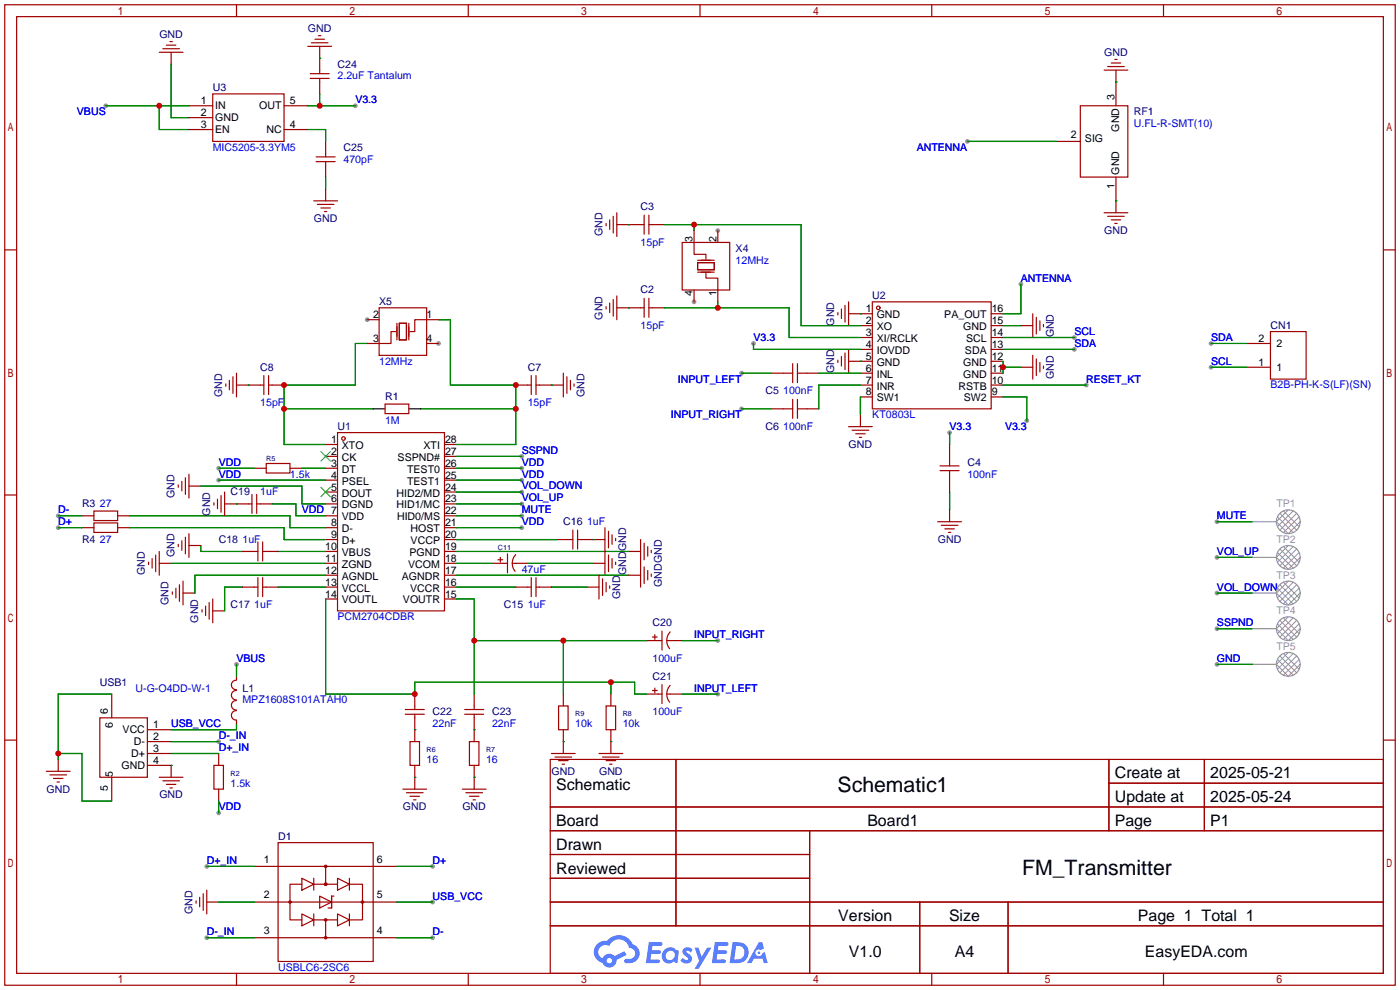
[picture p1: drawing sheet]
<svg xmlns="http://www.w3.org/2000/svg" width="299mm" height="212mm" viewBox="0 0 299 212" stroke-linecap="round" stroke-linejoin="round" font-family="sans-serif">
<g fill="#999">
<circle cx="153.4" cy="49.3" r=".51"/>
<circle cx="148.3" cy="64.5" r=".51"/>
<circle cx="78.5" cy="68.3" r=".51"/>
<circle cx="93.7" cy="73.4" r=".51"/>
<circle cx="161" cy="73.4" r=".51"/>
<circle cx="202.9" cy="92.5" r=".51"/>
<circle cx="232.2" cy="82.3" r=".51"/>
<circle cx="229.6" cy="72.1" r=".51"/>
<circle cx="229.6" cy="74.7" r=".51"/>
<circle cx="158.5" cy="79.8" r=".51"/>
<circle cx="158.5" cy="87.4" r=".51"/>
<circle cx="219.5" cy="89.9" r=".51"/>
<circle cx="218.2" cy="60.7" r=".51"/>
<circle cx="75.9" cy="22.6" r=".51"/>
<circle cx="22.6" cy="22.6" r=".51"/>
<circle cx="111.5" cy="97.5" r=".51"/>
<circle cx="111.5" cy="100.1" r=".51"/>
<circle cx="111.5" cy="102.6" r=".51"/>
<circle cx="111.5" cy="105.2" r=".51"/>
<circle cx="111.5" cy="107.7" r=".51"/>
<circle cx="111.5" cy="110.2" r=".51"/>
<circle cx="111.5" cy="112.8" r=".51"/>
<circle cx="50.5" cy="142" r=".51"/>
<circle cx="46.7" cy="173.7" r=".51"/>
<circle cx="12.4" cy="110.2" r=".51"/>
<circle cx="12.4" cy="112.8" r=".51"/>
<circle cx="46.7" cy="102.6" r=".51"/>
<circle cx="46.7" cy="100.1" r=".51"/>
<circle cx="153.4" cy="136.9" r=".51"/>
<circle cx="153.4" cy="148.3" r=".51"/>
<circle cx="92.5" cy="192.8" r=".51"/>
<circle cx="44.2" cy="185.2" r=".51"/>
<circle cx="44.2" cy="200.4" r=".51"/>
<circle cx="260.1" cy="111.5" r=".51"/>
<circle cx="260.1" cy="119.1" r=".51"/>
<circle cx="260.1" cy="126.7" r=".51"/>
<circle cx="260.1" cy="134.4" r=".51"/>
<circle cx="258.8" cy="73.4" r=".51"/>
<circle cx="258.8" cy="78.5" r=".51"/>
<circle cx="260.1" cy="142" r=".51"/>
<circle cx="206.8" cy="30.2" r=".51"/>
<circle cx="92.5" cy="185.2" r=".51"/>
<circle cx="92.5" cy="200.4" r=".51"/>
<circle cx="46.7" cy="158.5" r=".51"/>
</g>
<g fill="none" stroke="#a10000" stroke-width=".25">
<path d="M1 1h297.2v209.6h-297.2zM3.6 3.6h292.1v204.4h-292.1zM50.5 1v2.6M100.1 1v2.6M149.6 1v2.6M199.1 1v2.6M248.7 1v2.6M1 53.4h2.6M295.7 53.4h2.5M1 105.8h2.6M295.7 105.8h2.5M1 158.2h2.6"/>
<path d="M295.7 158.2h2.5M117.6 162.3h178.1v45.7h-178.1zM117.6 172.5h178.1M117.6 177.5h178.1M144.5 162.3v35.6M173 177.5v30.5M237 162.3v15.2M237 167.4h58.7M257.4 162.3v15.2M117.6 182.6h55.4M117.6 192.8h178.1M117.6 187.7h55.4"/>
<path d="M117.6 197.9h178.1M196.6 192.8v15.2M215.4 192.8v15.2M50.5 208v2.6M100.1 208v2.6M149.6 208v2.6M199.1 208v2.6M248.7 208v2.6"/>
</g>
<g fill="#5487ff">
<path d="M146.2 202.7a1.3 1.3 0 0 1 1.8 .3l-.4 .6a.54 .54 0 0 0-.9-.2l.1 .2a1.28 1.28 0 0 1 .8 2 1.53 1.53 0 0 1-2.2-.3l.5-.6 .8 .5a.31 .31 0 0 0 .4-.3 .31 .31 0 0 0-.3-.4 1.12 1.12 0 0 1-.6-1.8z"/>
<path d="M148.5 202.5h.8l.7 2 1.1-2h1l-2.8 4.6h-.9l1-1.7z"/>
<path d="M138.7 201.4h1.6a1.31 1.31 0 0 1 1.3 .2 .4 .4 0 0 1-.4 .5l-1.8 .1-.1 .9h1.7a.4 .4 0 0 1 .3 .4 .4 .4 0 0 1-.4 .4h-1.7l-.2 1.2h1.4a.46 .46 0 0 1 .5 0 .46 .46 0 0 1 .1 .5l-.3 .2h-2.7z"/>
<path d="M152.8 201.4h1.6a1.32 1.32 0 0 1 1.3 .2 .39 .39 0 0 1-.4 .5l-1.7 .1-.2 .9h1.7a.4 .4 0 0 1 .3 .4 .4 .4 0 0 1-.4 .4h-1.7l-.2 1.2h1.4a.46 .46 0 0 1 .5 0 .46 .46 0 0 1 .1 .5l-.3 .2h-2.7z"/>
<path d="M162.2 201.4h.7l.4 1.3-.7 .4a.75 .75 0 0 0-1.1 .3 .75 .75 0 0 0 .5 1 .75 .75 0 0 0 .9-.7l.6-.2 .6 2.3h-.9l-.2-.9h-1.9l-.5 .9h-.9z"/>
<path d="M156.6 201.4l-.7 4.4h1.5a2.27 2.27 0 0 0 2.6-2.2 2.27 2.27 0 0 0-2.7-2.2zM157.3 202.1a1.5 1.5 0 0 1 1.8 1.6 1.5 1.5 0 0 1-1.9 1.4h-.3z"/>
<path d="M142 203a1.6 1.6 0 0 0-.3 2.3 1.6 1.6 0 0 0 2.3 .2l.8 .3 .3-2.4-.2-.3-.4-.1a1.58 1.58 0 0 0-2.5 0zM142.6 203.5a.98 .98 0 0 1 1.6 .4 .98 .98 0 0 1-1.1 1.3 .94 .94 0 0 1-.8-.7 .94 .94 0 0 1 .3-1z"/>
<path d="M127.6 201.8a2.37 2.37 0 0 0 1.2 4 1.54 1.54 0 0 0 1.7 1 1.54 1.54 0 0 0 1.3-1.6l2.1-1.1-.4-.8-2.1 1a1.57 1.57 0 0 0-2.6 .5 1.5 1.5 0 0 1-.7-2.1 1.5 1.5 0 0 1 2.1-.5 2.23 2.23 0 0 1 2.3-1.4 2.23 2.23 0 0 1 2 1.8 1.16 1.16 0 0 1 1.3 1.1 1.16 1.16 0 0 1-1.1 1.2h-.7a.47 .47 0 0 0-.6 .4 .47 .47 0 0 0 .4 .5 2.17 2.17 0 0 0 2.6-.9 2.17 2.17 0 0 0-.4-2.7l-.8-.4a3.2 3.2 0 0 0-5.4-.7l-1.2 .1zM129.7 205.3a.58 .58 0 0 1 1.1 0 .58 .58 0 0 1-1.1 0z"/>
<circle cx="162.2" cy="203.6" r=".28"/>
</g>
<g fill="none" stroke="#a10000" stroke-width=".25">
<path d="M34 11.2h5.1M34.8 10.4h3.6M35.6 9.7h2M36.3 8.9h.5M36.6 11.2v2.5M65.8 9.9h5.1M66.3 15.7h4.1M66.3 16.8h4.1M66.5 9.1h3.6M67.3 8.4h2M68.1 7.6h.5M68.3 9.9v5.8"/>
<path d="M68.3 16.8v3.3M236 15h5M236.7 14.2h3.6M237.5 13.5h2M238.3 12.7h.5M238.5 15v7.6M40.4 22.6h5.1M40.4 25.1h5.1M40.4 27.7h5.1M45.5 20.1h15.2v10.1h-15.2zM60.7 22.6h5.1M60.7 27.7h5.1"/>
<path d="M67.6 33.5h4M67.6 34.5h4M69.6 30.2v3.3M69.6 34.5v3.3M225.8 30.2h5.1M230.9 22.6h10.1v15.2h-10.1zM238.5 37.8v7.7M67.1 42.9h5M67.8 43.7h3.6M68.6 44.4h2M69.3 45.2h.5M69.6 40.4v2.5"/>
<path d="M129.5 47.8v.5M130.3 47v2M131.1 46.2v3.6M131.8 48h5.9M131.8 45.5v5M137.7 46v4M138.7 46v4M138.7 48h3.3M145.8 51.8h10.2v10.2h-10.2zM148.3 49.3v5.1h2.6v1M149.1 56.1h3.6v1.6h-3.6zM149.1 58.2h3.6"/>
<path d="M149.1 55.6h3.6M150.9 58.4v1h2.5v5.1M153.4 49.3v2.5M236 45.5h5M236.7 46.2h3.6M237.5 47h2M238.3 47.8h.5M50.5 79.8v5M78.5 68.3h2.5M81 65.8h10.2v10.1h-10.2zM84.6 70.9h-1v2.5h-5.1M84.8 69.1v3.5"/>
<path d="M85.3 69.1h1.6v3.5h-1.6zM87.4 69.1v3.5M91.2 73.4h2.5M93.7 68.3h-5.1v2.6h-1M120.4 79.8v5M129.5 65.5v.5M130.3 64.8v2M131.1 64v3.6M131.8 65.8h5.9M131.8 63.2v5.1M137.7 63.8v4M138.7 63.8v4"/>
<path d="M138.7 65.8h3.3M148.3 62v2.5M164.8 79.8h4.6M169.4 77.7v4.1M170.4 79.8h4.6M170.4 77.7v4.1M179.1 66.8v.5M179.1 77v.5M179.8 66v2.1M179.8 76.2v2M180.6 65.3v3.5M180.6 75.4v3.6"/>
<path d="M181.4 67.1h5M181.4 77.2h5M181.4 64.5v5.1M181.4 74.7v5.1M183.9 69.6h2.5M183.9 72.1h2.5M183.9 74.7h2.5M183.9 79.8h2.5M186.4 64.5h25.4v22.9h-25.4zM211.8 67.1h2.6M211.8 69.6h2.6M211.8 72.1h2.6"/>
<path d="M211.8 74.7h2.6M211.8 77.2h2.6M211.8 79.8h2.6M218.2 69.6h2.5M218.2 78.5h2.5M220.7 67.1v5M220.7 75.9v5.1M221.5 67.8v3.6M221.5 76.7v3.6M222.2 68.6v2M222.2 77.5v2M223 69.3v.5"/>
<path d="M223 78.2v.5M266.4 78.5h5.1M266.4 73.4h5.1M271.5 70.9h7.6v10.1h-7.6zM48.3 82v.5M49 81.3v2M49.8 80.5v3.6M50.5 82.3h5.9M56.4 80.3v4M56.9 99.1h5.1v2h-5.1zM57.4 82.3h3.3M57.4 80.3v4"/>
<path d="M69.6 95h2.5M69.6 97.5h2.5M72.1 92.5h22.9v38.1h-22.9zM82.3 86.4h5.1v2h-5.1zM95 95h2.5M95 97.5h2.5M110.2 82.3h3.3M113.5 80.3v4M114.6 82.3h5.8M114.6 80.3v4M121.2 80.5v3.6M121.9 81.3v2"/>
<path d="M122.7 82v.5M164.8 87.4h4.6M169.4 85.3v4.1M170.4 85.3v4.1M170.4 87.4h4.6M181.4 91.2h5M182.1 91.9h3.6M182.9 92.7h2M183.6 93.5h.5M183.9 82.3h2.5M183.9 84.8h2.5M183.9 88.6v2.6"/>
<path d="M200.9 99.6h4.1M202.9 95v4.6M211.8 82.3h2.6M211.8 84.8h2.6M17.5 110.2h2.6M17.5 112.8h2.6M20.1 109.2h5v2.1h-5zM20.1 111.8h5v2h-5zM25.1 110.2h2.6M25.1 112.8h2.6M32.5 119.4v2M33.3 118.6v3.6"/>
<path d="M34 117.9v5M38.1 103.6v.5M38.1 116.3v.5M38.9 102.9v2M38.9 115.6v2M39.6 102.1v3.6M39.6 114.8v3.6M40.4 116.6h2.5M40.4 101.3v5.1M40.4 114v5.1M40.4 103.9h2.5M45.7 107.4v.5"/>
<path d="M46.5 106.7v2M47.2 105.9v3.6M48 107.7h5.8M48 105.2v5M51.8 117.9h3.3M53.8 105.7v4M54.4 100.1h2.5M54.9 107.7h3.3M54.9 105.7v4M55.1 115.8v4.1M56.1 117.9h3.3M56.1 115.8v4.1"/>
<path d="M62 100.1h2.5M69.6 100.1h2.5M69.6 102.6h2.5M69.6 105.2h2.5M69.6 107.7h2.5M69.6 110.2h2.5M69.6 112.8h2.5M69.6 115.3h2.5M69.6 117.9h2.5M95 100.1h2.5M95 102.6h2.5M95 105.2h2.5"/>
<path d="M95 107.7h2.5M95 110.2h2.5M95 112.8h2.5M95 115.3h2.5M95 117.9h2.5M106.4 119.6h1M106.9 119.1v1M108.5 118.4v4M110.2 118.5a2.74 2.74 0 0 0-.1 3.6M119.1 115.3h3.3M122.4 113.3v4M123.4 115.3h5.9"/>
<path d="M123.4 113.3v4M129.3 112.8v10.1M130 113.5v3.6M130 118.6v3.6M130.8 114.3v2M130.8 119.4v2M131.6 115.1v.5M134.4 117.9h2.5M136.9 115.3v10.2M137.7 116.1v3.5M138.4 116.8v2.1M139.2 117.6v.5"/>
<path d="M200.4 111.5h5.1M200.9 100.6h4.1M201.2 112.3h3.5M201.9 113h2.1M202.7 113.8h.5M202.9 100.6v4.6M202.9 109v2.5M31.7 120.1v.5M34 120.4h2.6M36.8 126.5v.5M37.6 125.7v2.1M38.4 125v3.5"/>
<path d="M39.1 126.7h2.6M39.1 124.2v5.1M43.2 130.3v.5M43.9 129.5v2.1M44.7 128.8v3.5M45.5 130.6h2.5M45.5 128v5.1M51.8 125.5h3.3M55.1 123.4v4.1M56.1 125.5h3.3M56.1 123.4v4.1M69.6 120.4h2.5"/>
<path d="M69.6 122.9h2.5M69.6 125.5h2.5M69.6 128h2.5M95 120.4h2.5M95 122.9h2.5M95 125.5h2.5M95 128h2.5M105.2 120.4h3.3M109.5 120.4h3.3M110.2 125.5h3.3M113.5 123.4v4.1M114.6 125.5h3.3"/>
<path d="M114.6 123.4v4.1M125.5 125.5h2.5M126.7 120.4h2.6M128 122.9v5.1M128.8 123.7v3.6M129.5 124.5v2M130.3 125.2v.5M131.6 120.1v.5M134.4 122.9h2.5M137.7 121.2v3.5M138.2 136.9h3.3M138.4 121.9v2.1"/>
<path d="M139.2 122.7v.5M139.4 136.1h1.1M140 135.6v1.1M141.5 134.9v4M142.5 136.9h3.3M143.2 135a2.74 2.74 0 0 0-.1 3.6M21.3 153.4h10.2v12.7h-10.2zM23.9 148.3v5.1M31.5 158.5h5.1M31.5 156h5.1M50.5 149.7a1.01 1.01 0 0 0-1.1 1 1.01 1.01 0 0 0 1.1 1M50.5 147.6a1.01 1.01 0 0 0-1.1 1 1.01 1.01 0 0 0 1.1 1"/>
<path d="M50.5 151.9a1.01 1.01 0 0 0-1.1 1 1.01 1.01 0 0 0 1.1 1M50.5 145.4a1.01 1.01 0 0 0-1.1 1 1.01 1.01 0 0 0 1.1 1M50.5 144.5v.8M50.5 153.9v.8M86.6 152.7h4.1M86.6 151.6h4.1M87.6 158.5h2.1v5.1h-2.1zM88.6 148.3v3.3M88.6 152.7v5.8M99.3 152.7h4.1M99.3 151.6h4.1M100.3 158.5h2.1v5.1h-2.1z"/>
<path d="M101.3 148.3v3.3M101.3 152.7v5.8M119.4 150.9h2v5.1h-2zM120.4 148.3v2.6M120.4 156v5M129.5 150.9h2.1v5.1h-2.1zM130.6 148.3v2.6M130.6 156v5M138.2 148.3h3.3M139.4 147.6h1.1M140 147.1v1M141.5 146.3v4.1"/>
<path d="M142.5 148.3h3.3M143.2 146.5a2.74 2.74 0 0 0-.1 3.6M9.9 164.8h5.1M10.7 165.6h3.5M11.4 166.4h2.1M12.2 167.1h.5M12.4 162.3v2.5M23.9 166.1v5.1M31.5 163.6h5.1v2.5M31.5 161h5.1M34 166.1h5.1M34.8 166.9h3.6"/>
<path d="M35.6 167.6h2M36.3 168.4h.5M45.7 163.6h2.1v5.1h-2.1zM46.7 161v2.6M46.7 168.7v2.5M86.1 168.7h5.1M86.9 169.4h3.5M87.6 170.2h2.1M88.4 170.9h.5M88.6 163.6v5.1M98.8 168.7h5.1M99.6 169.4h3.5"/>
<path d="M100.3 170.2h2.1M101.1 170.9h.5M101.3 163.6v5.1M117.9 161h5M118.6 161.8h3.6M119.4 162.6h2M120.1 163.3h.5M128 161h5.1M128.8 161.8h3.5M129.5 162.6h2.1M130.3 163.3h.5M41.9 192.5v.5"/>
<path d="M42.7 191.8v2M43.4 191v3.6M44.2 192.8h2.5M44.2 190.2v5.1M54.4 185.2h30.4M54.4 192.8h30.4M59.4 180.1h20.4v25.4h-20.4zM64.5 187.7l2.6 1.3-2.6 1.2zM64.5 195.3l2.6 1.3-2.6 1.3zM64.5 189h-2.5v7.6h2.5M67.1 187.7v2.5M67.1 195.3v2.6"/>
<path d="M67.1 189h5M67.1 196.6h5M68.3 191.5l2.6 1.3-2.6 1.3zM69.6 185.2v3.8M69.6 196.6v3.8M71.4 191.5h-.5v2.6h-.8M72.1 187.7l2.6 1.3-2.6 1.2zM72.1 195.3l2.6 1.3-2.6 1.3zM74.7 189h2.8v7.6h-3.1M74.7 187.7v2.5M74.7 195.3v2.6M54.4 200.4h30.4"/>
<circle cx="187.7" cy="65.8" r=".38"/>
<circle cx="73.4" cy="93.7" r=".38"/>
<circle cx="62" cy="192.8" r=".25"/>
<circle cx="69.6" cy="189" r=".25"/>
<circle cx="69.6" cy="196.6" r=".25"/>
<circle cx="69.6" cy="185.2" r=".25"/>
<circle cx="77.5" cy="192.8" r=".25"/>
<circle cx="69.6" cy="200.4" r=".25"/>
</g>
<path d="M68.6 96.5l2 2.1M70.6 96.5l-2 2.1M68.6 104.1l2 2.1M70.6 104.1l-2 2.1" fill="none" stroke="#3c3" stroke-width=".25"/>
<g fill="none" stroke="#008700" stroke-width=".25">
<path d="M36.6 13.7v11.4h3.8M68.3 12.4h.1M238.5 17.5h.1M22.6 22.6h17.8M34 22.6v5.1h6.4M65.8 22.6h10.1M65.8 27.7h3.8v2.5M68.3 20.1v2.5M69.6 37.8v2.6M206.8 30.2h19M134.4 48h.1M142 48h29.2v21.6h12.7"/>
<path d="M148.3 48v1.3M238.5 42.9h.1M78.5 73.4h-2.6v8.9h-15.2v12.7h8.9M93.7 68.3h2.6v14h13.9v12.7h-12.7M134.4 65.8h.1M142 65.8h26.7v6.3h15.2M153.4 64.5v1.3M158.5 79.8h6.3M161 73.4v1.3h22.9M175 79.8h8.9M183.9 67.1h.1M183.9 77.2h.1"/>
<path d="M214.4 78.5h3.8M214.4 77.2v2.6M214.4 69.6h3.8M214.4 74.7h15.2M214.4 72.1h15.2M218.2 60.7v6.4h-3.8M258.8 78.5h7.6M258.8 73.4h7.6M53.1 82.3h.1M60.7 87.4h19.1M89.9 87.4h20.3M97.5 97.5h14"/>
<path d="M117.9 82.3h.1M158.5 87.4h6.3M183.9 82.3h-8.9v5.1M183.9 84.8v3.8M202.9 92.5v2.5M214.4 82.3h17.8M214.4 84.8h5.1v5.1M12.4 110.2h5.1M12.4 112.8h5.1M27.7 112.8h33v2.5h8.9M27.7 110.2h34.3v2.6h7.6M42.9 103.9h21.6v3.8h5.1"/>
<path d="M42.9 116.6v1.3h8.9M46.7 100.1h7.7M46.7 102.6h22.9M50.5 107.7h.1M58.2 107.7h5v2.5h6.4M59.4 117.9h10.2M64.5 100.1h5.1M97.5 100.1h14M97.5 102.6h14M97.5 105.2h14M97.5 107.7h14M97.5 110.2h14"/>
<path d="M97.5 112.8h14M97.5 115.3h21.6M97.5 117.9h36.9M126.7 115.3h.1M202.9 105.2v3.8M260.1 111.5h7.6M260.1 119.1h7.6M36.6 120.4h33M51.8 125.5h-3.8v5.1M59.4 125.5h10.2M69.6 128v20.3h19v-2.5h47v2.5h2.6M69.6 122.9h-27.9v3.8"/>
<path d="M97.5 120.4h7.7M97.5 122.9h36.9M97.5 125.5h12.7M97.5 128h3.8v20.3M101.3 136.9h36.9M112.8 120.4h13.9M117.9 125.5h7.6M120.4 136.9v11.4M145.8 136.9h7.6M260.1 126.7h7.6M260.1 134.4h7.6M23.9 148.3h-11.5v14"/>
<path d="M36.6 158.5h10.1M50.5 142v2.5M50.5 154.7v1.3h-13.9M88.6 156h.1M101.3 156h.1M120.4 158.5h.1M130.6 158.5h.1M130.6 145.8v2.5M145.8 148.3h7.6M260.1 142h7.6M12.4 161h5.1v10.2h6.4M36.6 163.6h.1"/>
<path d="M36.6 161h10.1M46.7 171.2v2.5M88.6 166.1h.1M101.3 166.1h.1M44.2 185.2h10.2M46.7 192.8h7.7M84.8 192.8h7.7M84.8 185.2h7.7M44.2 200.4h10.2M84.8 200.4h7.7"/>
</g>
<path d="M79.8 87.4h2.5M87.4 87.4h2.5" fill="none" stroke="#000" stroke-width=".25"/>
<g fill="none" stroke="#999" stroke-width=".25">
<path d="M267.7 111.5h5.1M267.7 119.1h5.1M267.7 126.7h5.1M267.7 134.4h5.1M267.7 142h5.1"/>
<circle cx="275.3" cy="111.5" r="2.54"/>
<circle cx="275.3" cy="119.1" r="2.54"/>
<circle cx="275.3" cy="134.4" r="2.54"/>
<circle cx="275.3" cy="126.7" r="2.54"/>
<circle cx="275.3" cy="142" r="2.54"/>
</g>
<g fill="none" stroke="#999" stroke-width=".21">
<path d="M273 110.5l3.4 3.3M273 118.1l3.4 3.3M273.5 109.7l3.6 3.6M273.5 117.3l3.6 3.6M274.3 109.2l3.4 3.4M274.3 116.8l3.4 3.4M275.3 109l-2.5 2.5 2.5 2.5 2.6-2.5M275.3 116.6l-2.5 2.5 2.5 2.6 2.6-2.6M276.4 109.2l-3.4 3.4M276.4 116.8l-3.4 3.4M277.1 109.7l-3.6 3.6M277.1 117.3l-3.6 3.6"/>
<path d="M277.7 110.5l-3.4 3.3M277.7 118.1l-3.4 3.3M273 125.7l3.4 3.4M273 133.3l3.4 3.4M273.5 125l3.6 3.5M273.5 132.6l3.6 3.6M274.3 124.4l3.4 3.4M274.3 132.1l3.4 3.3M274.3 139.7l3.4 3.3M275.3 124.2l-2.5 2.5 2.5 2.6 2.6-2.6M275.3 131.8l-2.5 2.6 2.5 2.5 2.6-2.5M275.3 139.4l-2.5 2.6 2.5 2.5 2.6-2.5"/>
<path d="M276.4 124.4l-3.4 3.4M276.4 132.1l-3.4 3.3M276.4 139.7l-3.4 3.3M277.1 125l-3.6 3.5M277.1 132.6l-3.6 3.6M277.7 125.7l-3.4 3.4M277.7 133.3l-3.4 3.4M273 140.9l3.4 3.4M273.5 140.2l3.6 3.6M277.1 140.2l-3.6 3.6M277.7 140.9l-3.4 3.4"/>
</g>
<g fill="#c00">
<circle cx="214.4" cy="78.5" r=".63"/>
<circle cx="148.3" cy="48" r=".63"/>
<circle cx="153.4" cy="65.8" r=".63"/>
<circle cx="68.3" cy="22.6" r=".63"/>
<circle cx="34" cy="22.6" r=".63"/>
<circle cx="12.4" cy="161" r=".63"/>
<circle cx="110.2" cy="87.4" r=".63"/>
<circle cx="110.2" cy="82.3" r=".63"/>
<circle cx="60.7" cy="87.4" r=".63"/>
<circle cx="60.7" cy="82.3" r=".63"/>
<circle cx="101.3" cy="136.9" r=".63"/>
<circle cx="120.4" cy="136.9" r=".63"/>
<circle cx="88.6" cy="148.3" r=".63"/>
<circle cx="130.6" cy="145.8" r=".63"/>
</g>
<g font-size="4.5">
<text x="179" y="169.2">Schematic1</text>
<text x="218.5" y="187">FM_Transmitter</text>
</g>
<g font-size="3.4">
<text x="238.3" y="166.4">Create at</text>
<text x="258.7" y="166.4">2025-05-21</text>
<text x="118.9" y="168.9">Schematic</text>
<text x="238.3" y="171.4">Update at</text>
<text x="258.7" y="171.4">2025-05-24</text>
<text x="118.9" y="176.5">Board</text>
<text x="185.4" y="176.5">Board1</text>
<text x="238.3" y="176.5">Page</text>
<text x="258.7" y="176.5">P1</text>
<text x="118.9" y="181.6">Drawn</text>
<text x="118.9" y="186.7">Reviewed</text>
<text x="179.2" y="196.8">Version</text>
<text x="202.8" y="196.8">Size</text>
<text x="243.2" y="196.8">Page 1 Total 1</text>
<text x="181.4" y="204.5">V1.0</text>
<text x="204.1" y="204.5">A4</text>
<text x="244.7" y="204.5">EasyEDA.com</text>
</g>
<g font-size="2.3" fill="#000080">
<text x="34.1" y="8.1">GND</text>
<text x="65.8" y="6.8">GND</text>
<text x="236" y="11.9">GND</text>
<text x="72.1" y="14.4">C24</text>
<text x="45.5" y="19.5">U3</text>
<text x="242.3" y="24.6">RF1</text>
<text x="73.4" y="32.2">C25</text>
<text x="67.1" y="47.5">GND</text>
<text x="136.9" y="44.9">C3</text>
<text x="128.7" y="50.5" transform="rotate(-90 128.7 50.5)">GND</text>
<text x="157.2" y="53.8">X4</text>
<text x="236" y="50">GND</text>
<text x="81" y="65.2">X5</text>
<text x="136.9" y="62.7">C2</text>
<text x="186.4" y="64">U2</text>
<text x="128.7" y="68.3" transform="rotate(-90 128.7 68.3)">GND</text>
<text x="178.3" y="69.6" transform="rotate(-90 178.3 69.6)">GND</text>
<text x="271.5" y="70.3">CN1</text>
<text x="225.3" y="72.1" transform="rotate(-90 225.3 72.1)">GND</text>
<text x="55.6" y="79.2">C8</text>
<text x="112.8" y="79.2">C7</text>
<text x="178.3" y="79.7" transform="rotate(-90 178.3 79.7)">GND</text>
<text x="225.3" y="81" transform="rotate(-90 225.3 81)">GND</text>
<text x="47.5" y="84.8" transform="rotate(-90 47.5 84.8)">GND</text>
<text x="82.3" y="85.6">R1</text>
<text x="124.9" y="84.8" transform="rotate(-90 124.9 84.8)">GND</text>
<text x="163.6" y="84.3">C5</text>
<text x="72.1" y="91.9">U1</text>
<text x="163.6" y="91.9">C6</text>
<text x="181.4" y="95.7">GND</text>
<text x="206.8" y="99.5">C4</text>
<text x="37.3" y="106.4" transform="rotate(-90 37.3 106.4)">GND</text>
<text x="49.3" y="105.9">C19</text>
<text x="17.5" y="108.4">R3</text>
<text x="44.9" y="110.2" transform="rotate(-90 44.9 110.2)">GND</text>
<text x="120.4" y="112.2">C16</text>
<text x="17.5" y="116">R4</text>
<text x="37.3" y="119.1" transform="rotate(-90 37.3 119.1)">GND</text>
<text x="46.7" y="116">C18</text>
<text x="133.8" y="117.8" transform="rotate(-90 133.8 117.8)">GND</text>
<text x="200.4" y="116">GND</text>
<text x="31" y="122.9" transform="rotate(-90 31 122.9)">GND</text>
<text x="133.8" y="122.9" transform="rotate(-90 133.8 122.9)">GND</text>
<text x="141.4" y="125.5" transform="rotate(-90 141.4 125.5)">GNDGND</text>
<text x="36" y="129.3" transform="rotate(-90 36 129.3)">GND</text>
<text x="49.3" y="130">C17</text>
<text x="107.7" y="130">C15</text>
<text x="132.6" y="128" transform="rotate(-90 132.6 128)">GND</text>
<text x="42.4" y="133.1" transform="rotate(-90 42.4 133.1)">GND</text>
<text x="139.4" y="133.8">C20</text>
<text x="21.3" y="146.5">USB1</text>
<text x="51.8" y="147.8">L1</text>
<text x="139.4" y="145.3">C21</text>
<text x="92.5" y="152.9">C22</text>
<text x="105.2" y="152.9">C23</text>
<text x="117.9" y="165.6">GND</text>
<text x="128" y="165.6">GND</text>
<text x="9.9" y="169.4">GND</text>
<text x="34.1" y="170.7">GND</text>
<text x="86.1" y="173.2">GND</text>
<text x="98.8" y="173.2">GND</text>
<text x="59.4" y="179.5">D1</text>
<text x="41.1" y="195.3" transform="rotate(-90 41.1 195.3)">GND</text>
</g>
<g font-size="2.3" fill="#00f">
<text x="72.1" y="17">2.2uF Tantalum</text>
<text x="75.9" y="22.1">V3.3</text>
<text x="16.4" y="24.6">VBUS</text>
<text x="242.3" y="27.1">U.FL-R-SMT(10)</text>
<text x="45.5" y="32.2">MIC5205-3.3YM5</text>
<text x="73.4" y="34.8">470pF</text>
<text x="195.9" y="32.2">ANTENNA</text>
<text x="136.9" y="52.5">15pF</text>
<text x="157.2" y="56.4">12MHz</text>
<text x="218.2" y="60.2">ANTENNA</text>
<text x="136.9" y="70.3">15pF</text>
<text x="229.6" y="71.6">SCL</text>
<text x="81" y="77.9">12MHz</text>
<text x="161" y="72.9">V3.3</text>
<text x="229.6" y="74.1">SDA</text>
<text x="258.8" y="72.9">SDA</text>
<text x="258.8" y="77.9">SCL</text>
<text x="144.9" y="81.8">INPUT_LEFT</text>
<text x="232.2" y="81.8">RESET_KT</text>
<text x="271.5" y="83">B2B-PH-K-S(LF)(SN)</text>
<text x="55.6" y="86.8">15pF</text>
<text x="112.8" y="86.8">15pF</text>
<text x="143.4" y="89.4">INPUT_RIGHT</text>
<text x="167.4" y="84.3">100nF</text>
<text x="186.4" y="89.4">KT0803L</text>
<text x="82.3" y="90.6">1M</text>
<text x="167.4" y="91.9">100nF</text>
<text x="202.9" y="91.9">V3.3</text>
<text x="214.8" y="91.9">V3.3</text>
<text x="46.7" y="99.5">VDD</text>
<text x="111.5" y="97">SSPND</text>
<text x="111.5" y="99.5">VDD</text>
<text x="46.7" y="102.1">VDD</text>
<text x="55.6" y="105.9">1uF</text>
<text x="62" y="102.1">1.5k</text>
<text x="111.5" y="102.1">VDD</text>
<text x="111.5" y="104.6">VOL_DOWN</text>
<text x="111.5" y="107.2">VOL_UP</text>
<text x="206.8" y="102.1">100nF</text>
<text x="12.4" y="109.7">D-</text>
<text x="12.4" y="112.2">D+</text>
<text x="21.3" y="108.4">27</text>
<text x="64.5" y="109.7">VDD 7</text>
<text x="111.5" y="109.7">MUTE</text>
<text x="111.5" y="112.2">VDD</text>
<text x="125.5" y="112.2">1uF</text>
<text x="260.1" y="111">MUTE</text>
<text x="21.3" y="116">27</text>
<text x="51.8" y="116">1uF</text>
<text x="260.1" y="118.6">VOL_UP</text>
<text x="111.5" y="122.4">47uF</text>
<text x="54.4" y="130">1uF</text>
<text x="112.8" y="130">1uF</text>
<text x="260.1" y="126.2">VOL_DOWN</text>
<text x="72.1" y="132.6">PCM2704CDBR</text>
<text x="148.3" y="136.4">INPUT_RIGHT</text>
<text x="260.1" y="133.8">SSPND</text>
<text x="50.5" y="141.4">VBUS</text>
<text x="139.4" y="141.4">100uF</text>
<text x="260.1" y="141.4">GND</text>
<text x="29" y="147.8">U-G-O4DD-W-1</text>
<text x="148.3" y="147.8">INPUT_LEFT</text>
<text x="36.6" y="155.4">USB_VCC</text>
<text x="51.8" y="150.3">MPZ1608S101ATAH0</text>
<text x="92.5" y="155.4">22nF</text>
<text x="105.2" y="155.4">22nF</text>
<text x="122.9" y="155.4">10k</text>
<text x="133.1" y="155.4">10k</text>
<text x="139.4" y="152.9">100uF</text>
<text x="46.7" y="160.5">D+_IN</text>
<text x="46.7" y="158">D-_IN</text>
<text x="91.2" y="163">16</text>
<text x="103.9" y="163">16</text>
<text x="46.7" y="173.2">VDD</text>
<text x="49.3" y="168.1">1.5k</text>
<text x="44.2" y="184.6">D+_IN</text>
<text x="92.5" y="184.6">D+</text>
<text x="92.5" y="192.2">USB_VCC</text>
<text x="44.2" y="199.9">D-_IN</text>
<text x="92.5" y="199.9">D-</text>
<text x="59.4" y="207.5">USBLC6-2SC6</text>
</g>
<g font-size="2.3">
<text x="42.9" y="22.3">1</text>
<text x="46" y="23.3">IN</text>
<text x="55.4" y="23.3">OUT</text>
<text x="62" y="22.3">5</text>
<text x="238.2" y="21.3" transform="rotate(-90 238.2 21.3)">3</text>
<text x="42.9" y="24.8">2</text>
<text x="42.9" y="27.4">3</text>
<text x="46" y="25.9">GND</text>
<text x="46" y="28.4">EN</text>
<text x="56.9" y="28.4">NC</text>
<text x="62" y="27.4">4</text>
<text x="228.8" y="29.4">2</text>
<text x="239.2" y="28.2" transform="rotate(-90 239.2 28.2)">GND</text>
<text x="231.9" y="30.4">SIG</text>
<text x="238.2" y="40.4" transform="rotate(-90 238.2 40.4)">1</text>
<text x="239.2" y="37.3" transform="rotate(-90 239.2 37.3)">GND</text>
<text x="148" y="51.8" transform="rotate(-90 148 51.8)">3</text>
<text x="153.1" y="51.8" transform="rotate(-90 153.1 51.8)">2</text>
<text x="148" y="63.2" transform="rotate(-90 148 63.2)">4</text>
<text x="153.1" y="63.2" transform="rotate(-90 153.1 63.2)">1</text>
<text x="79.8" y="68">2</text>
<text x="91.2" y="68">1</text>
<text x="185" y="66.7">1</text>
<text x="185" y="69.3">2</text>
<text x="185" y="71.8">3</text>
<text x="187.4" y="68">GND</text>
<text x="187.4" y="70.6">XO</text>
<text x="201.8" y="68">PA_OUT</text>
<text x="205.9" y="70.6">GND</text>
<text x="212" y="71.8">14</text>
<text x="212" y="69.3">15</text>
<text x="212" y="66.7">16</text>
<text x="79.8" y="73.1">3</text>
<text x="91.2" y="73.1">4</text>
<text x="185" y="74.4">4</text>
<text x="185" y="76.9">5</text>
<text x="187.4" y="73.1">XI/RCLK</text>
<text x="187.4" y="75.6">IOVDD</text>
<text x="206.2" y="75.6">SDA</text>
<text x="206.5" y="73.1">SCL</text>
<text x="212" y="76.9">12</text>
<text x="212" y="74.4">13</text>
<text x="269" y="73.1">2</text>
<text x="272.8" y="74.1">2</text>
<text x="185" y="79.4">6</text>
<text x="185" y="82">7</text>
<text x="187.4" y="78.2">GND</text>
<text x="187.4" y="80.7">INL</text>
<text x="187.4" y="83.3">INR</text>
<text x="204.8" y="83.3">RSTB</text>
<text x="205.9" y="80.7">GND</text>
<text x="205.9" y="78.2">GND</text>
<text x="212" y="82">10</text>
<text x="212" y="79.4">11</text>
<text x="269" y="78.2">1</text>
<text x="272.8" y="79.2">1</text>
<text x="185" y="84.5">8</text>
<text x="187.4" y="85.8">SW1</text>
<text x="206" y="85.8">SW2</text>
<text x="212" y="84.5">9</text>
<text x="70.7" y="94.7">1</text>
<text x="73.1" y="96">XTO</text>
<text x="90.5" y="96">XTI</text>
<text x="95.1" y="94.7">28</text>
<text x="70.7" y="97.2">2</text>
<text x="70.7" y="99.8">3</text>
<text x="73.1" y="98.5">CK</text>
<text x="73.1" y="101">DT</text>
<text x="85" y="98.5">SSPND#</text>
<text x="87" y="101">TEST0</text>
<text x="95.1" y="99.8">26</text>
<text x="95.1" y="97.2">27</text>
<text x="70.7" y="102.3">4</text>
<text x="70.7" y="104.8">5</text>
<text x="70.7" y="107.4">6</text>
<text x="73.1" y="103.6">PSEL</text>
<text x="73.1" y="106.1">DOUT</text>
<text x="84.7" y="106.1">HID2/MD</text>
<text x="87" y="103.6">TEST1</text>
<text x="95.1" y="107.4">23</text>
<text x="95.1" y="104.8">24</text>
<text x="95.1" y="102.3">25</text>
<text x="70.7" y="112.5">8</text>
<text x="73.1" y="108.7">DGND</text>
<text x="73.1" y="111.2">VDD</text>
<text x="73.1" y="113.7">D-</text>
<text x="84.7" y="108.7">HID1/MC</text>
<text x="84.9" y="111.2">HID0/MS</text>
<text x="87.8" y="113.7">HOST</text>
<text x="95.1" y="112.5">21</text>
<text x="95.1" y="109.9">22</text>
<text x="69.5" y="117.5">10</text>
<text x="70.7" y="115">9</text>
<text x="73.1" y="116.3">D+</text>
<text x="73.1" y="118.8">VBUS</text>
<text x="87.5" y="118.8">PGND</text>
<text x="87.8" y="116.3">VCCP</text>
<text x="95.1" y="117.5">19</text>
<text x="95.1" y="115">20</text>
<text x="69.5" y="120.1">11</text>
<text x="69.5" y="122.6">12</text>
<text x="69.5" y="125.2">13</text>
<text x="73.1" y="121.4">ZGND</text>
<text x="73.1" y="123.9">AGNDL</text>
<text x="85.9" y="123.9">AGNDR</text>
<text x="87.3" y="121.4">VCOM</text>
<text x="95.1" y="125.2">16</text>
<text x="95.1" y="122.6">17</text>
<text x="95.1" y="120.1">18</text>
<text x="69.5" y="127.7">14</text>
<text x="73.1" y="126.4">VCCL</text>
<text x="73.1" y="129">VOUTL</text>
<text x="86.1" y="129">VOUTR</text>
<text x="87.6" y="126.4">VCCR</text>
<text x="95.1" y="127.7">15</text>
<text x="23.1" y="152.6" transform="rotate(-90 23.1 152.6)">6</text>
<text x="24.1" y="155.7" transform="rotate(-90 24.1 155.7)">6</text>
<text x="32.8" y="155.6">1</text>
<text x="26.2" y="156.7">VCC</text>
<text x="28" y="161.7">D+</text>
<text x="28.6" y="159.2">D-</text>
<text x="32.8" y="160.7">3</text>
<text x="32.8" y="158.2">2</text>
<text x="24.1" y="166.1" transform="rotate(-90 24.1 166.1)">5</text>
<text x="26" y="164.3">GND</text>
<text x="32.8" y="163.3">4</text>
<text x="23.1" y="169.1" transform="rotate(-90 23.1 169.1)">5</text>
<text x="56.4" y="184.4">1</text>
<text x="80.5" y="184.4">6</text>
<text x="56.4" y="192">2</text>
<text x="80.5" y="192">5</text>
<text x="56.4" y="199.6">3</text>
<text x="80.5" y="199.6">4</text>
</g>
<g font-size="2.3" fill="#999">
<text x="272.8" y="108.4">TP1</text>
<text x="272.8" y="116">TP2</text>
<text x="272.8" y="123.7">TP3</text>
<text x="272.8" y="131.3">TP4</text>
<text x="272.8" y="138.9">TP5</text>
</g>
<g font-size="1.5" fill="#000080">
<text x="56.9" y="98.4">R5</text>
<text x="106.4" y="117.5">C11</text>
<text x="122.9" y="153">R9</text>
<text x="133.1" y="153">R8</text>
<text x="91.2" y="160.7">R6</text>
<text x="103.9" y="160.7">R7</text>
<text x="49.3" y="165.7">R2</text>
</g>
</svg>
